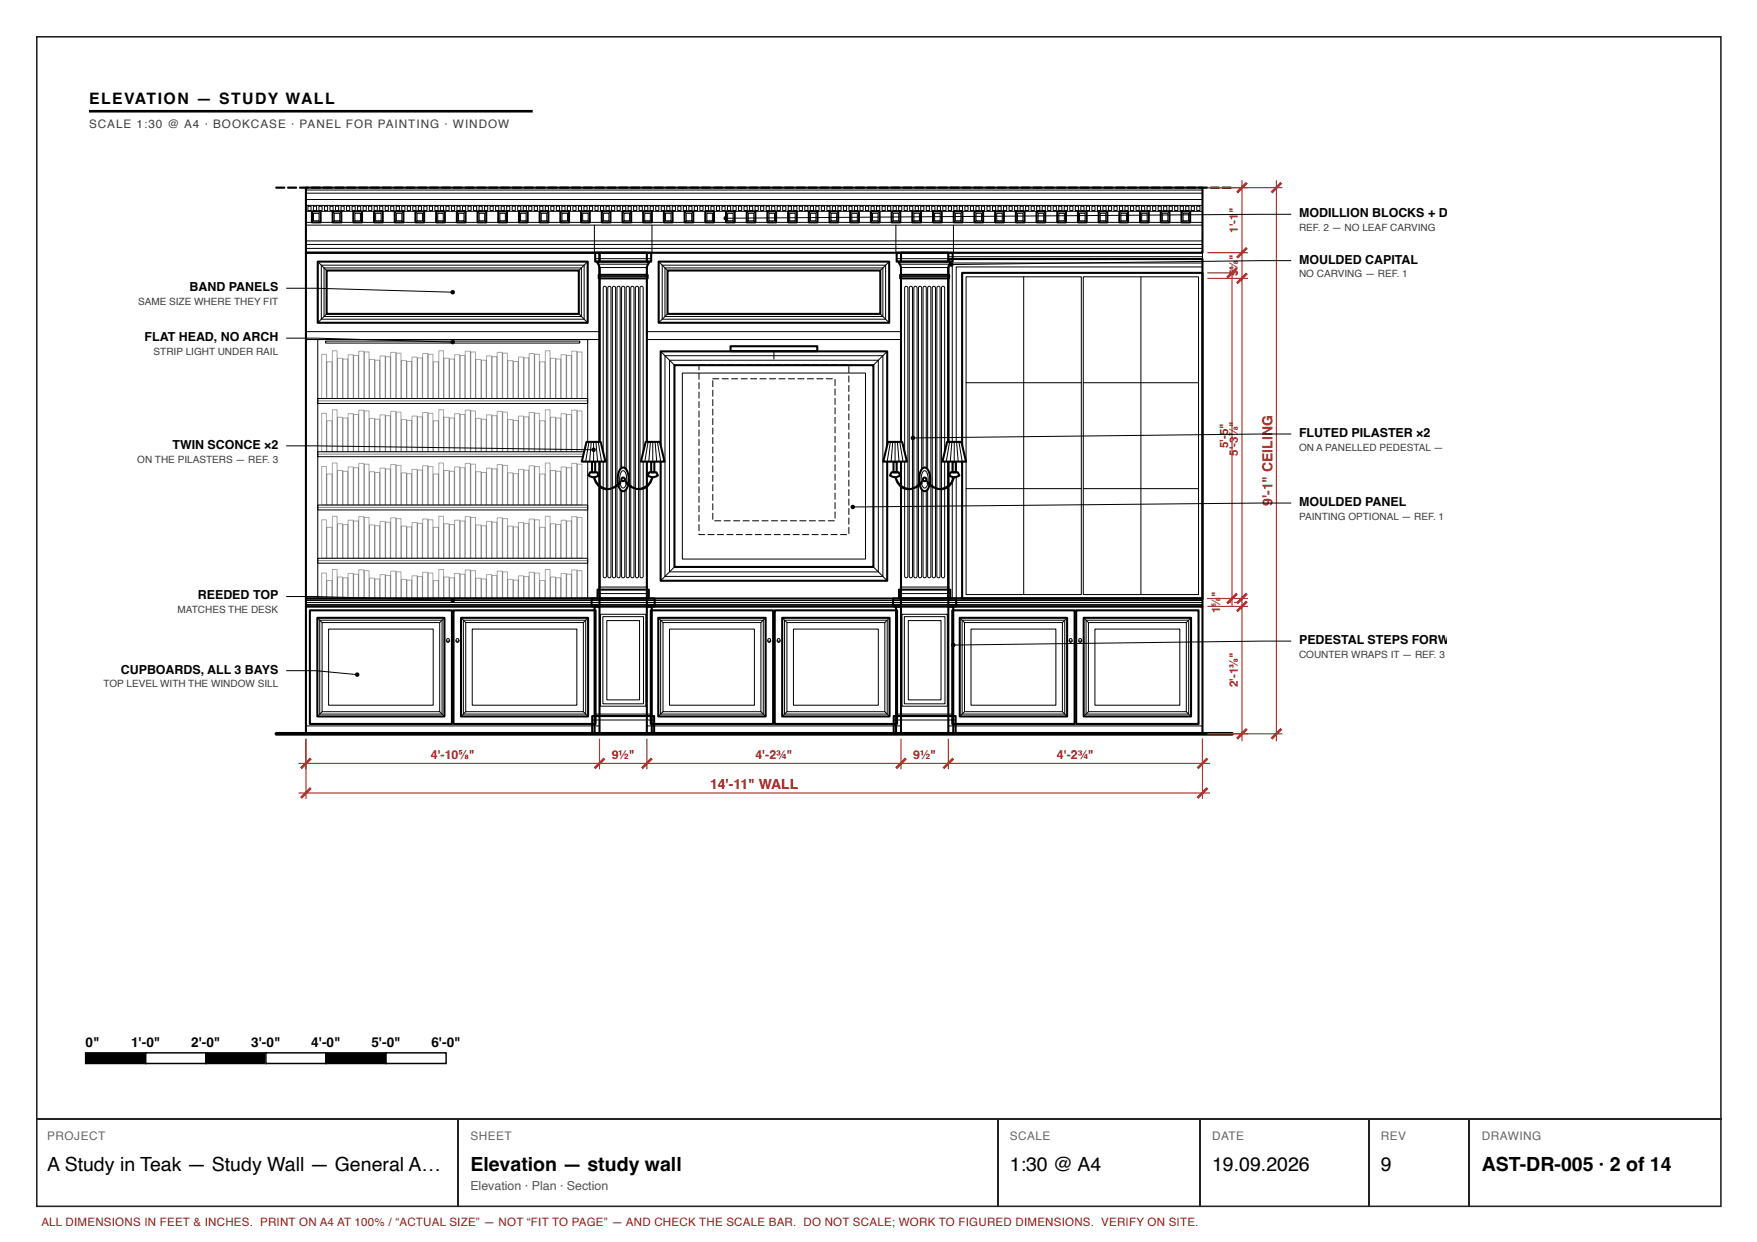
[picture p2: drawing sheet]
<svg xmlns="http://www.w3.org/2000/svg" width="297mm" height="210mm" viewBox="0 0 297 210" stroke-linecap="round" stroke-linejoin="round" font-family="sans-serif">
<path d="M6.2 6.2h284.7v197.7h-284.7z" fill="none" stroke="#222" stroke-width=".26"/>
<path d="M15.1 18.8h74.9" fill="none" stroke="#000" stroke-width=".44"/>
<g fill="none" stroke="#000" stroke-width=".35">
<path d="M51.7 42.7h49.6v58.4h-49.6zM53.7 44.2h45.6v10.3h-45.6zM55.2 45.7h42.6v7.3h-42.6zM101.2 46.4h8.3v.6h-8.3zM101.3 42.7h8v58.4h-8zM111.3 44.2h39v10.3h-39zM111.7 59.4h38.3v38.7h-38.3zM112.8 45.7h36v7.3h-36zM123.5 58.5h14.7v.8h-14.7zM160.3 43.8h43v57.3h-43zM162.6 46.1h40.7v55h-40.7zM114 61.7h33.6v34.1h-33.6z"/>
<path d="M101 99.6h8.7v1.5h-8.7zM51.7 102.5h49.6v21.5h-49.6zM51.7 101.1h49.6v1.4h-49.6zM52.4 103.1h24v19.2h-24zM53.6 104.4h21.5v16.7h-21.5zM76.7 103.1h24v19.2h-24zM77.9 104.4h21.5v16.7h-21.5zM100 101.1h10.7v1.4h-10.7zM100.5 102.5h9.7v21.5h-9.7zM109.3 102.5h43v21.5h-43zM109.3 101.1h43v1.4h-43zM110 103.1h20.7v19.2h-20.7z"/>
<path d="M111.3 104.4h18.1v16.7h-18.1zM131 103.1h20.6v19.2h-20.6zM132.2 104.4h18.2v16.7h-18.2zM160.3 102.5h43v21.5h-43zM160.3 101.1h43v1.4h-43zM161 103.1h20.7v19.2h-20.7zM162.2 104.4h18.2v16.7h-18.2zM181.9 103.1h20.7v19.2h-20.7zM183.2 104.4h18.1v16.7h-18.1zM100.1 121h10.5v3h-10.5z"/>
</g>
<g fill="none" stroke="#000" stroke-width=".17">
<path d="M51.7 56h49.6v1.4h-49.6zM53.2 57.4h46.6M53.7 57.4h45.6v43.7h-45.6zM53.7 44.2l1.5 1.5M54.3 44.8h44.4v9.1h-44.4zM54.4 59.9h.8v7.4h-.8zM54.8 45.3h43.5v8.2h-43.5zM55 57.6h43v.4h-43zM55.2 53l-1.5 1.5M56.2 59.3h.8v8h-.8zM58.8 59.9h.9v7.4h-.9zM60.6 59.3h.9v8h-.9z"/>
<path d="M61.6 59.5h.8v7.8h-.8zM66 59.5h.9v7.8h-.9zM67 59.7h.8v7.6h-.8zM71.4 59.7h.9v7.6h-.9zM72.4 59.9h.8v7.4h-.8zM74.2 59.3h.8v8h-.8zM76.8 59.9h.9v7.4h-.9zM78.6 59.3h.9v8h-.9zM79.6 59.5h.8v7.8h-.8zM84 59.5h.9v7.8h-.9zM85 59.7h.8v7.6h-.8zM89.4 59.7h.9v7.6h-.9z"/>
<path d="M90.4 59.9h.8v7.4h-.8zM92.2 59.3h.8v8h-.8zM94.8 59.9h.9v7.4h-.9zM96.6 59.3h.9v8h-.9zM97.6 59.5h.8v7.8h-.8zM97.8 53l1.5 1.5M99.3 44.2l-1.5 1.5M101.2 46.7h8.3M102 48.5l.3-.1 .2 .3v48.7a.27 .27 0 0 1-.3 .2 .27 .27 0 0 1-.2-.2zM102.8 48.5l.3-.1 .2 .3v48.7a.27 .27 0 0 1-.3 .2 .27 .27 0 0 1-.3-.2zM103.6 48.5l.3-.1 .2 .3v48.7a.27 .27 0 0 1-.3 .2 .27 .27 0 0 1-.3-.2zM104.4 48.5l.3-.1 .1 .3v48.7a.27 .27 0 0 1-.2 .2 .27 .27 0 0 1-.3-.2z"/>
<path d="M105.2 48.5l.2-.1 .2 .3v48.7a.27 .27 0 0 1-.3 .2 .27 .27 0 0 1-.2-.2zM105.9 48.5l.3-.1 .2 .3v48.7a.27 .27 0 0 1-.3 .2 .27 .27 0 0 1-.2-.2zM106.7 48.5l.3-.1 .2 .3v48.7a.27 .27 0 0 1-.3 .2 .27 .27 0 0 1-.3-.2zM107.5 48.5l.3-.1 .2 .3v48.7a.27 .27 0 0 1-.3 .2 .27 .27 0 0 1-.3-.2zM108.3 48.5l.3-.1 .1 .3v48.7a.27 .27 0 0 1-.2 .2 .27 .27 0 0 1-.3-.2zM109.3 42.7h43v58.4h-43zM109.3 56h43v1.4h-43zM111.3 44.2l1.5 1.5M111.7 59.4l2.3 2.3M111.9 44.8h37.8v9.1h-37.8zM112.4 45.3h36.8v8.2h-36.8zM112.8 53l-1.5 1.5"/>
<path d="M130.8 59.3v1.4M148.8 53l1.5 1.5M150 59.4l-2.4 2.3M150.3 44.2l-1.5 1.5M160.3 42.7h43v58.4h-43zM160.3 42.7h43v1.1h-43zM160.3 43.4h43M161 44.4h42.3v56.7h-42.3zM161.6 45.1h41.7v56h-41.7zM163.3 46.8h19.5v53.7h-19.5zM173 46.8v53.7M183.1 46.8h19.5v53.7h-19.5z"/>
<path d="M192.9 46.8v53.7M53.7 76.3h45.6v.9h-45.6zM53.7 67.3h45.6v.9h-45.6zM53.7 76.7h45.6M53.7 67.7h45.6M54.4 78.8h.8v6.5h-.8zM54.4 69.8h.8v6.5h-.8zM55.2 71.1h.9v5.2h-.9zM55.2 61.1h.9v6.2h-.9zM56.2 78.2h.8v7.1h-.8zM56.2 69.2h.8v7.1h-.8zM57 79.5h.9v5.8h-.9z"/>
<path d="M57 70.5h.9v5.8h-.9zM57 60.5h.9v6.8h-.9zM58 79.6h.8v5.7h-.8zM58 70.6h.8v5.7h-.8zM58 60.7h.8v6.6h-.8zM58.8 78.9h.9v6.4h-.9zM58.8 69.9h.9v6.4h-.9zM59.8 79h.8v6.3h-.8zM59.8 70h.8v6.3h-.8zM59.8 60.1h.8v7.2h-.8zM60.6 78.3h.9v7h-.9zM60.6 69.3h.9v7h-.9z"/>
<path d="M61.6 78.4h.8v6.9h-.8zM61.6 69.4h.8v6.9h-.8zM62.4 79.7h.9v5.6h-.9zM62.4 70.7h.9v5.6h-.9zM62.4 60.7h.9v6.6h-.9zM63.4 79.8h.8v5.5h-.8zM63.4 70.8h.8v5.5h-.8zM63.4 60.9h.8v6.4h-.8zM64.2 79.1h.9v6.2h-.9zM64.2 70.1h.9v6.2h-.9zM64.2 60.1h.9v7.2h-.9zM65.2 79.2h.8v6.1h-.8z"/>
<path d="M65.2 70.2h.8v6.1h-.8zM65.2 60.3h.8v7h-.8zM66 78.5h.9v6.8h-.9zM66 69.5h.9v6.8h-.9zM67 78.6h.8v6.7h-.8zM67 69.6h.8v6.7h-.8zM67.8 79.9h.9v5.4h-.9zM67.8 70.9h.9v5.4h-.9zM67.8 60.9h.9v6.4h-.9zM68.8 71h.8v5.3h-.8zM68.8 61.1h.8v6.2h-.8zM69.6 79.3h.9v6h-.9z"/>
<path d="M69.6 70.3h.9v6h-.9zM69.6 60.3h.9v7h-.9zM70.6 79.4h.8v5.9h-.8zM70.6 70.4h.8v5.9h-.8zM70.6 60.5h.8v6.8h-.8zM71.4 78.7h.9v6.6h-.9zM71.4 69.7h.9v6.6h-.9zM72.4 78.8h.8v6.5h-.8zM72.4 69.8h.8v6.5h-.8zM73.2 71.1h.9v5.2h-.9zM73.2 61.1h.9v6.2h-.9zM74.2 78.2h.8v7.1h-.8z"/>
<path d="M74.2 69.2h.8v7.1h-.8zM75 79.5h.9v5.8h-.9zM75 70.5h.9v5.8h-.9zM75 60.5h.9v6.8h-.9zM76 79.6h.8v5.7h-.8zM76 70.6h.8v5.7h-.8zM76 60.7h.8v6.6h-.8zM76.8 78.9h.9v6.4h-.9zM76.8 69.9h.9v6.4h-.9zM77.8 79h.8v6.3h-.8zM77.8 70h.8v6.3h-.8zM77.8 60.1h.8v7.2h-.8z"/>
<path d="M78.6 78.3h.9v7h-.9zM78.6 69.3h.9v7h-.9zM79.6 78.4h.8v6.9h-.8zM79.6 69.4h.8v6.9h-.8zM80.4 79.7h.9v5.6h-.9zM80.4 70.7h.9v5.6h-.9zM80.4 60.7h.9v6.6h-.9zM81.4 79.8h.8v5.5h-.8zM81.4 70.8h.8v5.5h-.8zM81.4 60.9h.8v6.4h-.8zM82.2 79.1h.9v6.2h-.9zM82.2 70.1h.9v6.2h-.9z"/>
<path d="M82.2 60.1h.9v7.2h-.9zM83.2 79.2h.8v6.1h-.8zM83.2 70.2h.8v6.1h-.8zM83.2 60.3h.8v7h-.8zM84 78.5h.9v6.8h-.9zM84 69.5h.9v6.8h-.9zM85 78.6h.8v6.7h-.8zM85 69.6h.8v6.7h-.8zM85.8 79.9h.9v5.4h-.9zM85.8 70.9h.9v5.4h-.9zM85.8 60.9h.9v6.4h-.9zM86.8 71h.8v5.3h-.8z"/>
<path d="M86.8 61.1h.8v6.2h-.8zM87.6 79.3h.9v6h-.9zM87.6 70.3h.9v6h-.9zM87.6 60.3h.9v7h-.9zM88.6 79.4h.8v5.9h-.8zM88.6 70.4h.8v5.9h-.8zM88.6 60.5h.8v6.8h-.8zM89.4 78.7h.9v6.6h-.9zM89.4 69.7h.9v6.6h-.9zM90.4 78.8h.8v6.5h-.8zM90.4 69.8h.8v6.5h-.8zM91.2 71.1h.9v5.2h-.9z"/>
<path d="M91.2 61.1h.9v6.2h-.9zM92.2 78.2h.8v7.1h-.8zM92.2 69.2h.8v7.1h-.8zM93 79.5h.9v5.8h-.9zM93 70.5h.9v5.8h-.9zM93 60.5h.9v6.8h-.9zM94 79.6h.8v5.7h-.8zM94 70.6h.8v5.7h-.8zM94 60.7h.8v6.6h-.8zM94.8 78.9h.9v6.4h-.9zM94.8 69.9h.9v6.4h-.9zM95.8 79h.8v6.3h-.8z"/>
<path d="M95.8 70h.8v6.3h-.8zM95.8 60.1h.8v7.2h-.8zM96.6 78.3h.9v7h-.9zM96.6 69.3h.9v7h-.9zM97.6 78.4h.8v6.9h-.8zM97.6 69.4h.8v6.9h-.8zM112.4 60.1h36.8v37.3h-36.8zM113.2 60.9h35.3v35.7h-35.3zM115.3 63h31v31.5h-31zM163.3 64.7h19.5M183.1 64.7h19.5M53.7 94.3h45.6v.9h-45.6z"/>
<path d="M53.7 85.3h45.6v.9h-45.6zM53.7 94.7h45.6M53.7 85.7h45.6M54.4 96.8h.8v4.3h-.8zM54.4 87.8h.8v6.5h-.8zM55.2 98.1h.9v3h-.9zM55.2 89.1h.9v5.2h-.9zM55.2 80.1h.9v5.2h-.9zM56.2 96.2h.8v4.9h-.8zM56.2 87.2h.8v7.1h-.8zM57 97.5h.9v3.6h-.9zM57 88.5h.9v5.8h-.9z"/>
<path d="M58 97.6h.8v3.5h-.8zM58 88.6h.8v5.7h-.8zM58.8 96.9h.9v4.2h-.9zM58.8 87.9h.9v6.4h-.9zM59.8 97h.8v4.1h-.8zM59.8 88h.8v6.3h-.8zM60.6 96.3h.9v4.8h-.9zM60.6 87.3h.9v7h-.9zM61.6 96.4h.8v4.7h-.8zM61.6 87.4h.8v6.9h-.8zM62.4 97.7h.9v3.4h-.9zM62.4 88.7h.9v5.6h-.9z"/>
<path d="M63.4 97.8h.8v3.3h-.8zM63.4 88.8h.8v5.5h-.8zM64.2 97.1h.9v4h-.9zM64.2 88.1h.9v6.2h-.9zM65.2 97.2h.8v3.9h-.8zM65.2 88.2h.8v6.1h-.8zM66 96.5h.9v4.6h-.9zM66 87.5h.9v6.8h-.9zM67 96.6h.8v4.5h-.8zM67 87.6h.8v6.7h-.8zM67.8 97.9h.9v3.2h-.9zM67.8 88.9h.9v5.4h-.9z"/>
<path d="M68.8 98h.8v3.1h-.8zM68.8 89h.8v5.3h-.8zM68.8 80h.8v5.3h-.8zM69.6 97.3h.9v3.8h-.9zM69.6 88.3h.9v6h-.9zM70.6 97.4h.8v3.7h-.8zM70.6 88.4h.8v5.9h-.8zM71.4 96.7h.9v4.4h-.9zM71.4 87.7h.9v6.6h-.9zM72.4 96.8h.8v4.3h-.8zM72.4 87.8h.8v6.5h-.8zM73.2 98.1h.9v3h-.9z"/>
<path d="M73.2 89.1h.9v5.2h-.9zM73.2 80.1h.9v5.2h-.9zM74.2 96.2h.8v4.9h-.8zM74.2 87.2h.8v7.1h-.8zM75 97.5h.9v3.6h-.9zM75 88.5h.9v5.8h-.9zM76 97.6h.8v3.5h-.8zM76 88.6h.8v5.7h-.8zM76.8 96.9h.9v4.2h-.9zM76.8 87.9h.9v6.4h-.9zM77.8 97h.8v4.1h-.8zM77.8 88h.8v6.3h-.8z"/>
<path d="M78.6 96.3h.9v4.8h-.9zM78.6 87.3h.9v7h-.9zM79.6 96.4h.8v4.7h-.8zM79.6 87.4h.8v6.9h-.8zM80.4 97.7h.9v3.4h-.9zM80.4 88.7h.9v5.6h-.9zM81.4 97.8h.8v3.3h-.8zM81.4 88.8h.8v5.5h-.8zM82.2 97.1h.9v4h-.9zM82.2 88.1h.9v6.2h-.9zM83.2 97.2h.8v3.9h-.8zM83.2 88.2h.8v6.1h-.8z"/>
<path d="M84 96.5h.9v4.6h-.9zM84 87.5h.9v6.8h-.9zM85 96.6h.8v4.5h-.8zM85 87.6h.8v6.7h-.8zM85.8 97.9h.9v3.2h-.9zM85.8 88.9h.9v5.4h-.9zM86.8 98h.8v3.1h-.8zM86.8 89h.8v5.3h-.8zM86.8 80h.8v5.3h-.8zM87.6 97.3h.9v3.8h-.9zM87.6 88.3h.9v6h-.9zM88.6 97.4h.8v3.7h-.8z"/>
<path d="M88.6 88.4h.8v5.9h-.8zM89.4 96.7h.9v4.4h-.9zM89.4 87.7h.9v6.6h-.9zM90.4 96.8h.8v4.3h-.8zM90.4 87.8h.8v6.5h-.8zM91.2 98.1h.9v3h-.9zM91.2 89.1h.9v5.2h-.9zM91.2 80.1h.9v5.2h-.9zM92.2 96.2h.8v4.9h-.8zM92.2 87.2h.8v7.1h-.8zM93 97.5h.9v3.6h-.9zM93 88.5h.9v5.8h-.9z"/>
<path d="M94 97.6h.8v3.5h-.8zM94 88.6h.8v5.7h-.8zM94.8 96.9h.9v4.2h-.9zM94.8 87.9h.9v6.4h-.9zM95.8 97h.8v4.1h-.8zM95.8 88h.8v6.3h-.8zM96.6 96.3h.9v4.8h-.9zM96.6 87.3h.9v7h-.9zM97.6 96.4h.8v4.7h-.8zM97.6 87.4h.8v6.9h-.8zM101.2 99.2h8.3M114 95.8l-2.3 2.3"/>
<path d="M147.6 95.8l2.4 2.3M163.3 82.6h19.5M183.1 82.6h19.5M51.7 102.1h100.6M51.7 101.8h100.6M51.7 101.5h100.6M53.6 104.4l.8 .8M54 104.8h20.7v15.9h-20.7zM54.4 105.2h19.9v15.1h-19.9zM55.5 106.3h17.7v12.9h-17.7zM75.1 104.4l-.8 .8M75.4 108.3l.3 .3 .3-.3"/>
<path d="M77 108.3l.3 .3 .3-.3M77.9 104.4l.8 .8M78.3 104.8h20.7v15.9h-20.7zM78.7 105.2h19.9v15.1h-19.9zM79.8 106.3h17.7v12.9h-17.7zM99.4 104.4l-.8 .8M101 100.3h8.7M101.5 103.8h7.7v15.5h-7.7zM101.9 104.2h6.9v14.7h-6.9zM102.6 104.9h5.5v13.4h-5.5zM111.3 104.4l.8 .8M111.7 104.8h17.3v15.9h-17.3z"/>
<path d="M112.1 105.2h16.5v15.1h-16.5zM113.2 106.3h14.3v12.9h-14.3zM129.4 104.4l-.8 .8M129.7 108.3l.3 .3 .3-.3M131.3 108.3l.3 .3 .3-.3M132.2 104.4l.8 .8M132.6 104.8h17.4v15.9h-17.4zM133 105.2h16.6v15.1h-16.6zM134.1 106.3h14.4v12.9h-14.4zM150.4 104.4l-.8 .8M160.3 102.1h43M160.3 101.8h43"/>
<path d="M160.3 101.5h43M162.2 104.4l.8 .8M162.6 104.8h17.4v15.9h-17.4zM163 105.2h16.6v15.1h-16.6zM164.1 106.3h14.4v12.9h-14.4zM180.4 104.4l-.8 .8M180.7 108.3l.3 .3 .3-.3M182.3 108.3l.3 .3 .3-.3M183.2 104.4l.8 .8M183.6 104.8h17.3v15.9h-17.3zM184 105.2h16.5v15.1h-16.5zM185.1 106.3h14.3v12.9h-14.3z"/>
<path d="M201.3 104.4l-.8 .8M51.7 122.7h49.6M54.4 120.3l-.8 .8M74.3 120.3l.8 .8M78.7 120.3l-.8 .8M98.6 120.3l.8 .8M100.1 121.7h10.5M100.5 120.7h9.7M109.3 122.7h43M112.1 120.3l-.8 .8M128.6 120.3l.8 .8M133 120.3l-.8 .8"/>
<path d="M149.6 120.3l.8 .8M160.3 122.7h43M163 120.3l-.8 .8M179.6 120.3l.8 .8M184 120.3l-.8 .8M200.5 120.3l.8 .8"/>
<circle cx="75.7" cy="108.1" r=".23"/>
<circle cx="77.3" cy="108.1" r=".23"/>
<circle cx="130" cy="108.1" r=".23"/>
<circle cx="131.6" cy="108.1" r=".23"/>
<circle cx="181" cy="108.1" r=".23"/>
<circle cx="182.6" cy="108.1" r=".23"/>
</g>
<g fill="#000">
<path d="M119.7 61.6l1.1 .1-1 .1zM121.3 61.6l1.1 .1-1 .1zM122.9 61.6l1.1 .1-1 .1zM124.5 61.6l1.1 .1-1 .1zM126.1 61.6l1.1 .1-1 .1zM127.7 61.6l1.1 .1-1 .1zM129.3 61.6l1.1 .1-1 .1zM130.9 61.6l1.1 .1-1 .1zM132.5 61.6l1.1 .1-1 .1zM134.1 61.6l1.1 .1-1 .1zM135.7 61.6l1.1 .1-1 .1zM137.3 61.6l1.1 .1-1 .1zM138.9 61.6l1.1 .1-1 .1zM140.5 61.6l1.1 .1-1 .1zM142.1 61.6l1.1 .1-1 .1zM143.4 61.9h.2l-.1 1.1zM143.4 63.5h.2l-.1 1.1zM143.4 65.1h.2l-.1 1.1zM143.4 66.7h.2l-.1 1.1zM143.4 68.3h.2l-.1 1.1zM143.4 69.9h.2l-.1 1.1zM143.4 71.5h.2l-.1 1.1zM143.4 73.1h.2l-.1 1.1zM143.4 74.7h.2l-.1 1.1zM143.4 76.3h.2l-.1 1.1zM143.4 77.9h.2l-.1 1.1zM143.4 79.5h.2l-.1 1.1zM143.4 81.1h.2l-.1 1.1zM143.4 82.7h.2l-.1 1.1zM143.4 84.3h.2l-.1 1.1zM143.4 85.9h.2l-.1 1.1zM143.4 87.5h.2l-.1 1.1zM143.4 89.1h.2l-.1 1.1zM142 90.3h1.2l-1.1 .1zM140.4 90.3h1.2l-1.1 .1zM138.8 90.3h1.2l-1.1 .1zM137.2 90.3h1.2l-1.1 .1zM135.6 90.3h1.2l-1.1 .1zM134 90.3h1.2l-1.1 .1zM132.4 90.3h1.2l-1.1 .1zM130.8 90.3h1.2l-1.1 .1zM129.2 90.3h1.2l-1.1 .1zM127.6 90.3h1.2l-1.1 .1zM126 90.3h1.2l-1.1 .1zM124.4 90.3h1.2l-1.1 .1zM122.8 90.3h1.2l-1.1 .1zM121.2 90.3h1.2l-1.1 .1zM119.6 90.3h1.2l-1.1 .1zM118.1 90.2h.1v.1h1l-1 .1zM118.1 88.6l.1 .1v1.1zM118.1 87l.1 .1v1.1zM118.1 85.4l.1 .1v1.1zM118.1 83.8l.1 .1v1.1zM118.1 82.2l.1 .1v1.1zM118.1 80.6l.1 .1v1.1zM118.1 79l.1 .1v1.1zM118.1 77.4l.1 .1v1.1zM118.1 75.8l.1 .1v1.1zM118.1 74.2l.1 .1v1.1zM118.1 72.6l.1 .1v1.1zM118.1 71l.1 .1v1.1zM118.1 69.4l.1 .1v1.1zM118.1 67.8l.1 .1v1.1zM118.1 66.2l.1 .1v1.1zM118.1 64.6l.1 .1v1.1zM118.1 63l.1 .1v1.1zM118.1 61.6l1.1 .1h-1v.9z"/>
<path d="M122 63.9l1.2 .1-1.1 .1zM123.6 63.9l1.2 .1-1.1 .1zM125.2 63.9l1.2 .1-1.1 .1zM126.8 63.9l1.2 .1-1.1 .1zM128.4 63.9l1.2 .1-1.1 .1zM130 63.9l1.2 .1-1.1 .1zM131.6 63.9l1.2 .1-1.1 .1zM133.2 63.9l1.2 .1-1.1 .1zM134.8 63.9l1.2 .1-1.1 .1zM136.4 63.9l1.2 .1-1.1 .1zM138 63.9l1.2 .1-1.1 .1zM139.6 63.9l1.2 .1-1.1 .1zM141.1 64.1h.1v1.1zM141.1 65.7h.1v1.1zM141.1 67.3h.1v1.1zM141.1 68.9h.1v1.1zM141.1 70.5h.1v1.1zM141.1 72.1h.1v1.1zM141.1 73.7h.1v1.1zM141.1 75.3h.1v1.1zM141.1 76.9h.1v1.1zM141.1 78.5h.1v1.1zM141.1 80.1h.1v1.1zM141.1 81.7h.1v1.1zM141.1 83.3h.1v1.1zM141.1 84.9h.1v1.1zM141.1 86.5h.1v1.1zM140 87.9l1.1 .1-1.1 .1zM138.4 87.9l1.1 .1-1.1 .1zM136.8 87.9l1.1 .1-1.1 .1zM135.2 87.9l1.1 .1-1.1 .1zM133.6 87.9l1.1 .1-1.1 .1zM132 87.9l1.1 .1-1.1 .1zM130.4 87.9l1.1 .1-1.1 .1zM128.8 87.9l1.1 .1-1.1 .1zM127.2 87.9l1.1 .1-1.1 .1zM125.6 87.9l1.1 .1-1.1 .1zM124 87.9l1.1 .1-1.1 .1zM122.4 87.9l1.1 .1-1.1 .1zM120.8 87.9l1.1 .1-1.1 .1zM120.4 86.7h.2l-.1 1.1zM120.4 85.1h.2l-.1 1.1zM120.4 83.5h.2l-.1 1.1zM120.4 81.9h.2l-.1 1.1zM120.4 80.3h.2l-.1 1.1zM120.4 78.7h.2l-.1 1.1zM120.4 77.1h.2l-.1 1.1zM120.4 75.5h.2l-.1 1.1zM120.4 73.9h.2l-.1 1.1zM120.4 72.3h.2l-.1 1.1zM120.4 70.7h.2l-.1 1.1zM120.4 69.1h.2l-.1 1.1zM120.4 67.5h.2l-.1 1.1zM120.4 65.9h.2l-.1 1.1zM120.4 64.3h.2l-.1 1.1zM120.4 63.9l1.2 .1-1.1 .1z"/>
</g>
<path d="M100.9 44.2h8.8l-.4 1h-8z" fill="#fff"/>
<path d="M100.6 42.7h9.5v1.5h-9.5zM101.3 45.2l-.4-1h8.8l-.4 1M152.2 46.4h8.2v.6h-8.2zM152.3 42.7h8v58.4h-8zM152 99.6h8.6v1.5h-8.6zM151 101.1h10.6v1.4h-10.6zM151.5 102.5h9.6v21.5h-9.6zM151.1 121h10.4v3h-10.4z" fill="none" stroke="#000" stroke-width=".35"/>
<g fill="none" stroke="#000" stroke-width=".17">
<path d="M100.6 43.7h9.5M101.1 44.6h8.4M101.3 45.2h8M152.2 46.7h8.2M153 48.5l.3-.1 .2 .3v48.7a.27 .27 0 0 1-.3 .2 .27 .27 0 0 1-.3-.2zM153.8 48.5l.3-.1 .1 .3v48.7a.27 .27 0 0 1-.2 .2 .27 .27 0 0 1-.3-.2zM154.6 48.5l.3-.1 .1 .3v48.7a.27 .27 0 0 1-.2 .2 .27 .27 0 0 1-.3-.2zM155.3 48.5l.3-.1 .2 .3v48.7a.27 .27 0 0 1-.3 .2 .27 .27 0 0 1-.2-.2zM156.1 48.5l.3-.1 .2 .3v48.7a.27 .27 0 0 1-.3 .2 .27 .27 0 0 1-.3-.2zM156.9 48.5l.3-.1 .2 .3v48.7a.27 .27 0 0 1-.3 .2 .27 .27 0 0 1-.3-.2zM157.7 48.5l.3-.1 .1 .3v48.7a.27 .27 0 0 1-.2 .2 .27 .27 0 0 1-.3-.2zM158.4 48.5l.3-.1 .2 .3v48.7a.27 .27 0 0 1-.3 .2 .27 .27 0 0 1-.2-.2z"/>
<path d="M159.2 48.5l.3-.1 .2 .3v48.7a.27 .27 0 0 1-.3 .2 .27 .27 0 0 1-.3-.2zM152.2 99.2h8.2M151 102.1h10.6M151 101.8h10.6M151 101.5h10.6M152 100.3h8.6M152.5 103.8h7.6v15.5h-7.6zM152.9 104.2h6.8v14.7h-6.8zM153.5 104.9h5.6v13.4h-5.6zM151.1 121.7h10.4M151.5 120.7h9.6"/>
</g>
<path d="M151.9 44.2h8.8l-.4 1h-8z" fill="#fff"/>
<g fill="none" stroke="#000" stroke-width=".35">
<path d="M51.7 31.7h151.6v11h-151.6zM52.7 35.7h1.5v1.9h-1.5zM56.2 35.7h1.5v1.9h-1.5zM59.7 35.7h1.5v1.9h-1.5zM63.2 35.7h1.5v1.9h-1.5zM66.7 35.7h1.5v1.9h-1.5zM70.2 35.7h1.5v1.9h-1.5zM73.7 35.7h1.5v1.9h-1.5zM77.2 35.7h1.5v1.9h-1.5zM80.7 35.7h1.5v1.9h-1.5zM84.2 35.7h1.5v1.9h-1.5zM87.7 35.7h1.5v1.9h-1.5z"/>
<path d="M91.2 35.7h1.5v1.9h-1.5zM94.7 35.7h1.5v1.9h-1.5zM98.2 35.7h1.5v1.9h-1.5zM101.7 35.7h1.5v1.9h-1.5zM105.2 35.7h1.5v1.9h-1.5zM108.7 35.7h1.5v1.9h-1.5zM112.2 35.7h1.5v1.9h-1.5zM115.7 35.7h1.5v1.9h-1.5zM119.2 35.7h1.5v1.9h-1.5zM122.7 35.7h1.5v1.9h-1.5zM126.2 35.7h1.5v1.9h-1.5zM129.7 35.7h1.5v1.9h-1.5z"/>
<path d="M133.2 35.7h1.5v1.9h-1.5zM136.7 35.7h1.5v1.9h-1.5zM140.2 35.7h1.5v1.9h-1.5zM143.7 35.7h1.5v1.9h-1.5zM147.2 35.7h1.5v1.9h-1.5zM150.7 35.7h1.5v1.9h-1.5zM154.2 35.7h1.5v1.9h-1.5zM157.7 35.7h1.5v1.9h-1.5zM161.2 35.7h1.5v1.9h-1.5zM164.7 35.7h1.5v1.9h-1.5zM168.2 35.7h1.5v1.9h-1.5zM171.7 35.7h1.5v1.9h-1.5z"/>
<path d="M175.2 35.7h1.5v1.9h-1.5zM178.7 35.7h1.5v1.9h-1.5zM182.2 35.7h1.5v1.9h-1.5zM185.7 35.7h1.5v1.9h-1.5zM189.2 35.7h1.5v1.9h-1.5zM192.7 35.7h1.5v1.9h-1.5zM196.2 35.7h1.5v1.9h-1.5zM199.7 35.7h1.5v1.9h-1.5zM151.6 42.7h9.4v1.5h-9.4zM152.3 45.2l-.4-1h8.8l-.4 1"/>
</g>
<g fill="none" stroke="#000" stroke-width=".17">
<path d="M51.7 38h151.6M51.7 37.6h151.6M51.7 35.7h151.6M51.7 34.7h151.6M51.7 33.7h151.6M51.7 32.6h151.6M51.7 32.1h151.6M52 34.8h.6v.8h-.6zM53 34.8h.5v.8h-.5zM53 36h.9v1.3h-.9zM53.9 34.8h.5v.8h-.5zM54.8 34.8h.6v.8h-.6z"/>
<path d="M55.8 34.8h.5v.8h-.5zM56.5 36h.9v1.3h-.9zM56.7 34.8h.5v.8h-.5zM57.6 34.8h.6v.8h-.6zM58.6 34.8h.5v.8h-.5zM59.5 34.8h.5v.8h-.5zM60 36h.9v1.3h-.9zM60.4 34.8h.6v.8h-.6zM61.4 34.8h.5v.8h-.5zM62.3 34.8h.5v.8h-.5zM63.2 34.8h.6v.8h-.6zM63.5 36h.9v1.3h-.9z"/>
<path d="M64.2 34.8h.5v.8h-.5zM65.1 34.8h.5v.8h-.5zM66 34.8h.6v.8h-.6zM67 34.8h.5v.8h-.5zM67 36h.9v1.3h-.9zM67.9 34.8h.5v.8h-.5zM68.8 34.8h.6v.8h-.6zM69.8 34.8h.5v.8h-.5zM70.5 36h.9v1.3h-.9zM70.7 34.8h.5v.8h-.5zM71.6 34.8h.6v.8h-.6zM72.6 34.8h.5v.8h-.5z"/>
<path d="M73.5 34.8h.5v.8h-.5zM74 36h.9v1.3h-.9zM74.4 34.8h.6v.8h-.6zM75.4 34.8h.5v.8h-.5zM76.3 34.8h.5v.8h-.5zM77.2 34.8h.6v.8h-.6zM77.5 36h.9v1.3h-.9zM78.2 34.8h.5v.8h-.5zM79.1 34.8h.5v.8h-.5zM80 34.8h.6v.8h-.6zM81 34.8h.5v.8h-.5zM81 36h.9v1.3h-.9z"/>
<path d="M81.9 34.8h.5v.8h-.5zM82.8 34.8h.6v.8h-.6zM83.8 34.8h.5v.8h-.5zM84.5 36h.9v1.3h-.9zM84.7 34.8h.5v.8h-.5zM85.6 34.8h.6v.8h-.6zM86.6 34.8h.5v.8h-.5zM87.5 34.8h.5v.8h-.5zM88 36h.9v1.3h-.9zM88.4 34.8h.6v.8h-.6zM89.4 34.8h.5v.8h-.5zM90.3 34.8h.5v.8h-.5z"/>
<path d="M91.2 34.8h.6v.8h-.6zM91.5 36h.9v1.3h-.9zM92.2 34.8h.5v.8h-.5zM93.1 34.8h.5v.8h-.5zM94 34.8h.6v.8h-.6zM95 34.8h.5v.8h-.5zM95 36h.9v1.3h-.9zM95.9 34.8h.5v.8h-.5zM96.8 34.8h.6v.8h-.6zM97.8 34.8h.5v.8h-.5zM98.5 36h.9v1.3h-.9zM98.7 34.8h.5v.8h-.5z"/>
<path d="M99.6 34.8h.6v.8h-.6zM100.5 38v4.7M100.6 34.8h.5v.8h-.5zM101.5 34.8h.5v.8h-.5zM102 36h.9v1.3h-.9zM102.4 34.8h.6v.8h-.6zM103.4 34.8h.5v.8h-.5zM104.3 34.8h.5v.8h-.5zM105.2 34.8h.6v.8h-.6zM105.5 36h.9v1.3h-.9zM106.2 34.8h.5v.8h-.5zM107.1 34.8h.5v.8h-.5z"/>
<path d="M108 34.8h.6v.8h-.6zM109 34.8h.5v.8h-.5zM109 36h.9v1.3h-.9zM109.9 34.8h.5v.8h-.5zM110.2 38v4.7M110.8 34.8h.6v.8h-.6zM111.8 34.8h.5v.8h-.5zM112.5 36h.9v1.3h-.9zM112.7 34.8h.5v.8h-.5zM113.6 34.8h.6v.8h-.6zM114.6 34.8h.5v.8h-.5zM115.5 34.8h.5v.8h-.5z"/>
<path d="M116 36h.9v1.3h-.9zM116.4 34.8h.6v.8h-.6zM117.4 34.8h.5v.8h-.5zM118.3 34.8h.5v.8h-.5zM119.2 34.8h.6v.8h-.6zM119.5 36h.9v1.3h-.9zM120.2 34.8h.5v.8h-.5zM121.1 34.8h.5v.8h-.5zM122 34.8h.6v.8h-.6zM123 34.8h.5v.8h-.5zM123 36h.9v1.3h-.9zM123.9 34.8h.5v.8h-.5z"/>
<path d="M124.8 34.8h.6v.8h-.6zM125.8 34.8h.5v.8h-.5zM126.5 36h.9v1.3h-.9zM126.7 34.8h.5v.8h-.5zM127.6 34.8h.6v.8h-.6zM128.6 34.8h.5v.8h-.5zM129.5 34.8h.5v.8h-.5zM130 36h.9v1.3h-.9zM130.4 34.8h.6v.8h-.6zM131.4 34.8h.5v.8h-.5zM132.3 34.8h.5v.8h-.5zM133.2 34.8h.6v.8h-.6z"/>
<path d="M133.5 36h.9v1.3h-.9zM134.2 34.8h.5v.8h-.5zM135.1 34.8h.5v.8h-.5zM136 34.8h.6v.8h-.6zM137 34.8h.5v.8h-.5zM137 36h.9v1.3h-.9zM137.9 34.8h.5v.8h-.5zM138.8 34.8h.6v.8h-.6zM139.8 34.8h.5v.8h-.5zM140.5 36h.9v1.3h-.9zM140.7 34.8h.5v.8h-.5zM141.6 34.8h.6v.8h-.6z"/>
<path d="M142.6 34.8h.5v.8h-.5zM143.5 34.8h.5v.8h-.5zM144 36h.9v1.3h-.9zM144.4 34.8h.6v.8h-.6zM145.4 34.8h.5v.8h-.5zM146.3 34.8h.5v.8h-.5zM147.2 34.8h.6v.8h-.6zM147.5 36h.9v1.3h-.9zM148.2 34.8h.5v.8h-.5zM149.1 34.8h.5v.8h-.5zM150 34.8h.6v.8h-.6zM151 34.8h.5v.8h-.5z"/>
<path d="M151 36h.9v1.3h-.9zM151.4 38v4.7M151.9 34.8h.5v.8h-.5zM152.8 34.8h.6v.8h-.6zM153.8 34.8h.5v.8h-.5zM154.5 36h.9v1.3h-.9zM154.7 34.8h.5v.8h-.5zM155.6 34.8h.6v.8h-.6zM156.6 34.8h.5v.8h-.5zM157.5 34.8h.5v.8h-.5zM158 36h.9v1.3h-.9zM158.4 34.8h.6v.8h-.6z"/>
<path d="M159.4 34.8h.5v.8h-.5zM160.3 34.8h.5v.8h-.5zM161.2 38v4.7M161.2 34.8h.6v.8h-.6zM161.5 36h.9v1.3h-.9zM162.2 34.8h.5v.8h-.5zM163.1 34.8h.5v.8h-.5zM164 34.8h.6v.8h-.6zM165 34.8h.5v.8h-.5zM165 36h.9v1.3h-.9zM165.9 34.8h.5v.8h-.5zM166.8 34.8h.6v.8h-.6z"/>
<path d="M167.8 34.8h.5v.8h-.5zM168.5 36h.9v1.3h-.9zM168.7 34.8h.5v.8h-.5zM169.6 34.8h.6v.8h-.6zM170.6 34.8h.5v.8h-.5zM171.5 34.8h.5v.8h-.5zM172 36h.9v1.3h-.9zM172.4 34.8h.6v.8h-.6zM173.4 34.8h.5v.8h-.5zM174.3 34.8h.5v.8h-.5zM175.2 34.8h.6v.8h-.6zM175.5 36h.9v1.3h-.9z"/>
<path d="M176.2 34.8h.5v.8h-.5zM177.1 34.8h.5v.8h-.5zM178 34.8h.6v.8h-.6zM179 34.8h.5v.8h-.5zM179 36h.9v1.3h-.9zM179.9 34.8h.5v.8h-.5zM180.8 34.8h.6v.8h-.6zM181.8 34.8h.5v.8h-.5zM182.5 36h.9v1.3h-.9zM182.7 34.8h.5v.8h-.5zM183.6 34.8h.6v.8h-.6zM184.6 34.8h.5v.8h-.5z"/>
<path d="M185.5 34.8h.5v.8h-.5zM186 36h.9v1.3h-.9zM186.4 34.8h.6v.8h-.6zM187.4 34.8h.5v.8h-.5zM188.3 34.8h.5v.8h-.5zM189.2 34.8h.6v.8h-.6zM189.5 36h.9v1.3h-.9zM190.2 34.8h.5v.8h-.5zM191.1 34.8h.5v.8h-.5zM192 34.8h.6v.8h-.6zM193 34.8h.5v.8h-.5zM193 36h.9v1.3h-.9z"/>
<path d="M193.9 34.8h.5v.8h-.5zM194.8 34.8h.6v.8h-.6zM195.8 34.8h.5v.8h-.5zM196.5 36h.9v1.3h-.9zM196.7 34.8h.5v.8h-.5zM197.6 34.8h.6v.8h-.6zM198.6 34.8h.5v.8h-.5zM199.5 34.8h.5v.8h-.5zM200 36h.9v1.3h-.9zM200.4 34.8h.6v.8h-.6zM201.4 34.8h.5v.8h-.5zM202.3 34.8h.5v.8h-.5z"/>
<path d="M51.7 42h151.6M51.7 41.3h151.6M51.7 40.7h151.6M151.6 43.7h9.4M152.1 44.6h8.4M152.3 45.2h8"/>
</g>
<path d="M105 79.2a.68 .68 0 0 1 .7-.1 .68 .68 0 0 1 .4 .6 3 3 0 0 1-.6 3.3 .92 .92 0 0 1-1-1 3.3 3.3 0 0 1 .5-2.8z" fill="#fff"/>
<path d="M105 79.2a.68 .68 0 0 1 .7-.1 .68 .68 0 0 1 .4 .6 3 3 0 0 1-.6 3.3 .92 .92 0 0 1-1-1 3.3 3.3 0 0 1 .5-2.8z" fill="none" stroke="#000" stroke-width=".35"/>
<path d="M105.1 79.7a.54 .54 0 0 1 .6 0 .54 .54 0 0 1 .2 .6v.9a1.4 1.4 0 0 1-.6 1.3 1.89 1.89 0 0 1-.5-2.1z" fill="none" stroke="#000" stroke-width=".17"/>
<circle cx="105.3" cy="81" r=".3" fill="#fff"/>
<g fill="none" stroke="#000" stroke-width=".35">
<path d="M100.3 80.3a2.32 2.32 0 0 0 1.5 2.2 2.32 2.32 0 0 0 2.5-.5l.6-.7"/>
<circle cx="105.3" cy="81" r=".3"/>
</g>
<path d="M100.5 80.5a2.56 2.56 0 0 0 1.9 2 2.56 2.56 0 0 0 2.5-.8" fill="none" stroke="#000" stroke-width=".17"/>
<path d="M99.7 79.8h1.2l.3 .5a1.41 1.41 0 0 1-1.7 0z" fill="#fff"/>
<path d="M99.7 79.8h1.2l.3 .5a1.41 1.41 0 0 1-1.7 0z" fill="none" stroke="#000" stroke-width=".35"/>
<path d="M100.1 78h.5v1.8h-.5z" fill="#fff"/>
<path d="M100.1 78h.5v1.8h-.5z" fill="none" stroke="#000" stroke-width=".35"/>
<path d="M99.1 74.7h2.4l.8 3.3h-4z" fill="#fff"/>
<path d="M99.1 74.7h2.4l.8 3.3h-4zM110.3 80.3a2.32 2.32 0 0 1-1.4 2.2 2.32 2.32 0 0 1-2.5-.5l-.7-.7" fill="none" stroke="#000" stroke-width=".35"/>
<path d="M99.5 74.7l-.5 3.2M99.9 74.7l-.2 3.2M100.3 74.7v3.2M100.7 74.7l.3 3.2M101.1 74.7l.6 3.2M110.2 80.5a2.56 2.56 0 0 1-1.9 2 2.56 2.56 0 0 1-2.6-.8" fill="none" stroke="#000" stroke-width=".17"/>
<path d="M109.7 79.8h1.2l.3 .5a1.41 1.41 0 0 1-1.7 0z" fill="#fff"/>
<path d="M109.7 79.8h1.2l.3 .5a1.41 1.41 0 0 1-1.7 0z" fill="none" stroke="#000" stroke-width=".35"/>
<path d="M110.1 78h.5v1.8h-.5z" fill="#fff"/>
<path d="M110.1 78h.5v1.8h-.5z" fill="none" stroke="#000" stroke-width=".35"/>
<path d="M109.1 74.7h2.4l.8 3.3h-4z" fill="#fff"/>
<path d="M109.1 74.7h2.4l.8 3.3h-4z" fill="none" stroke="#000" stroke-width=".35"/>
<path d="M109.5 74.7l-.5 3.2M109.9 74.7l-.2 3.2M110.3 74.7v3.2M110.7 74.7l.3 3.2M111.1 74.7l.6 3.2" fill="none" stroke="#000" stroke-width=".17"/>
<path d="M156 79.2a.68 .68 0 0 1 .7-.1 .68 .68 0 0 1 .3 .6 3 3 0 0 1-.5 3.3 .92 .92 0 0 1-1-1 3.3 3.3 0 0 1 .5-2.8z" fill="#fff"/>
<path d="M156 79.2a.68 .68 0 0 1 .7-.1 .68 .68 0 0 1 .3 .6 3 3 0 0 1-.5 3.3 .92 .92 0 0 1-1-1 3.3 3.3 0 0 1 .5-2.8z" fill="none" stroke="#000" stroke-width=".35"/>
<path d="M156.1 79.7a.54 .54 0 0 1 .6 0 .54 .54 0 0 1 .1 .6l.1 .9a1.4 1.4 0 0 1-.6 1.3 1.89 1.89 0 0 1-.5-2.1z" fill="none" stroke="#000" stroke-width=".17"/>
<circle cx="156.3" cy="81" r=".3" fill="#fff"/>
<g fill="none" stroke="#000" stroke-width=".35">
<path d="M151.3 80.3a2.32 2.32 0 0 0 1.4 2.2 2.32 2.32 0 0 0 2.6-.5l.6-.7"/>
<circle cx="156.3" cy="81" r=".3"/>
</g>
<path d="M151.4 80.5a2.56 2.56 0 0 0 1.9 2 2.56 2.56 0 0 0 2.6-.8" fill="none" stroke="#000" stroke-width=".17"/>
<path d="M150.7 79.8h1.2l.3 .5a1.41 1.41 0 0 1-1.8 0z" fill="#fff"/>
<path d="M150.7 79.8h1.2l.3 .5a1.41 1.41 0 0 1-1.8 0z" fill="none" stroke="#000" stroke-width=".35"/>
<path d="M151 78h.6v1.8h-.6z" fill="#fff"/>
<path d="M151 78h.6v1.8h-.6z" fill="none" stroke="#000" stroke-width=".35"/>
<path d="M150.1 74.7h2.4l.8 3.3h-4z" fill="#fff"/>
<path d="M150.1 74.7h2.4l.8 3.3h-4zM161.3 80.3a2.32 2.32 0 0 1-1.4 2.2 2.32 2.32 0 0 1-2.5-.5l-.7-.7" fill="none" stroke="#000" stroke-width=".35"/>
<path d="M150.5 74.7l-.5 3.2M150.9 74.7l-.3 3.2M151.3 74.7v3.2M151.7 74.7l.3 3.2M152.1 74.7l.5 3.2M161.2 80.5a2.56 2.56 0 0 1-1.9 2 2.56 2.56 0 0 1-2.6-.8" fill="none" stroke="#000" stroke-width=".17"/>
<path d="M160.7 79.8h1.2l.3 .5a1.41 1.41 0 0 1-1.8 0z" fill="#fff"/>
<path d="M160.7 79.8h1.2l.3 .5a1.41 1.41 0 0 1-1.8 0z" fill="none" stroke="#000" stroke-width=".35"/>
<path d="M161 78h.6v1.8h-.6z" fill="#fff"/>
<path d="M161 78h.6v1.8h-.6z" fill="none" stroke="#000" stroke-width=".35"/>
<path d="M160.1 74.7h2.4l.8 3.3h-4z" fill="#fff"/>
<path d="M160.1 74.7h2.4l.8 3.3h-4z" fill="none" stroke="#000" stroke-width=".35"/>
<path d="M160.5 74.7l-.5 3.2M160.9 74.7l-.3 3.2M161.3 74.7v3.2M161.7 74.7l.3 3.2M162.1 74.7l.5 3.2" fill="none" stroke="#000" stroke-width=".17"/>
<path d="M46.7 124h161.6" fill="none" stroke="#000" stroke-width=".62"/>
<path d="M46.6 31.6l1.4-.1a.19 .19 0 0 1 .2 .2 .19 .19 0 0 1-.2 .2h-1.4zM48.6 31.6l1.4-.1a.19 .19 0 0 1 .2 .2 .19 .19 0 0 1-.2 .2h-1.4zM50.6 31.6l1.4-.1a.19 .19 0 0 1 .2 .2 .19 .19 0 0 1-.2 .2h-1.4zM52.6 31.6l1.4-.1a.19 .19 0 0 1 .2 .2 .19 .19 0 0 1-.2 .2h-1.4zM54.6 31.6l1.4-.1a.19 .19 0 0 1 .2 .2 .19 .19 0 0 1-.2 .2h-1.4zM56.6 31.6l1.4-.1a.19 .19 0 0 1 .2 .2 .19 .19 0 0 1-.2 .2h-1.4zM58.6 31.6l1.4-.1a.19 .19 0 0 1 .2 .2 .19 .19 0 0 1-.2 .2h-1.4zM60.6 31.6l1.4-.1a.19 .19 0 0 1 .2 .2 .19 .19 0 0 1-.2 .2h-1.4zM62.6 31.6l1.4-.1a.19 .19 0 0 1 .2 .2 .19 .19 0 0 1-.2 .2h-1.4zM64.6 31.6l1.4-.1a.19 .19 0 0 1 .2 .2 .19 .19 0 0 1-.2 .2h-1.4zM66.6 31.6l1.4-.1a.19 .19 0 0 1 .2 .2 .19 .19 0 0 1-.2 .2h-1.4zM68.6 31.6l1.4-.1a.19 .19 0 0 1 .2 .2 .19 .19 0 0 1-.2 .2h-1.4zM70.6 31.6l1.4-.1a.19 .19 0 0 1 .2 .2 .19 .19 0 0 1-.2 .2h-1.4zM72.6 31.6l1.4-.1a.19 .19 0 0 1 .2 .2 .19 .19 0 0 1-.2 .2h-1.4zM74.6 31.6l1.4-.1a.19 .19 0 0 1 .2 .2 .19 .19 0 0 1-.2 .2h-1.4zM76.6 31.6l1.4-.1a.19 .19 0 0 1 .2 .2 .19 .19 0 0 1-.2 .2h-1.4zM78.6 31.6l1.4-.1a.19 .19 0 0 1 .2 .2 .19 .19 0 0 1-.2 .2h-1.4zM80.6 31.6l1.4-.1a.19 .19 0 0 1 .2 .2 .19 .19 0 0 1-.2 .2h-1.4zM82.6 31.6l1.4-.1a.19 .19 0 0 1 .2 .2 .19 .19 0 0 1-.2 .2h-1.4zM84.6 31.6l1.4-.1a.19 .19 0 0 1 .2 .2 .19 .19 0 0 1-.2 .2h-1.4zM86.6 31.6l1.4-.1a.19 .19 0 0 1 .2 .2 .19 .19 0 0 1-.2 .2h-1.4zM88.6 31.6l1.4-.1a.19 .19 0 0 1 .2 .2 .19 .19 0 0 1-.2 .2h-1.4zM90.6 31.6l1.4-.1a.19 .19 0 0 1 .2 .2 .19 .19 0 0 1-.2 .2h-1.4zM92.6 31.6l1.4-.1a.19 .19 0 0 1 .2 .2 .19 .19 0 0 1-.2 .2h-1.4zM94.6 31.6l1.4-.1a.19 .19 0 0 1 .2 .2 .19 .19 0 0 1-.2 .2h-1.4zM96.6 31.6l1.4-.1a.19 .19 0 0 1 .2 .2 .19 .19 0 0 1-.2 .2h-1.4zM98.6 31.6l1.4-.1a.19 .19 0 0 1 .2 .2 .19 .19 0 0 1-.2 .2h-1.4zM100.6 31.6l1.4-.1a.19 .19 0 0 1 .2 .2 .19 .19 0 0 1-.2 .2h-1.4zM102.6 31.6l1.4-.1a.19 .19 0 0 1 .2 .2 .19 .19 0 0 1-.2 .2h-1.4zM104.6 31.6l1.4-.1a.19 .19 0 0 1 .2 .2 .19 .19 0 0 1-.2 .2h-1.4zM106.6 31.6l1.4-.1a.19 .19 0 0 1 .2 .2 .19 .19 0 0 1-.2 .2h-1.4zM108.6 31.6l1.4-.1a.19 .19 0 0 1 .2 .2 .19 .19 0 0 1-.2 .2h-1.4zM110.6 31.6l1.4-.1a.19 .19 0 0 1 .2 .2 .19 .19 0 0 1-.2 .2h-1.4zM112.6 31.6l1.4-.1a.19 .19 0 0 1 .2 .2 .19 .19 0 0 1-.2 .2h-1.4zM114.6 31.6l1.4-.1a.19 .19 0 0 1 .2 .2 .19 .19 0 0 1-.2 .2h-1.4zM116.6 31.6l1.4-.1a.19 .19 0 0 1 .2 .2 .19 .19 0 0 1-.2 .2h-1.4zM118.6 31.6l1.4-.1a.19 .19 0 0 1 .2 .2 .19 .19 0 0 1-.2 .2h-1.4zM120.6 31.6l1.4-.1a.19 .19 0 0 1 .2 .2 .19 .19 0 0 1-.2 .2h-1.4zM122.6 31.6l1.4-.1a.19 .19 0 0 1 .2 .2 .19 .19 0 0 1-.2 .2h-1.4zM124.6 31.6l1.4-.1a.19 .19 0 0 1 .2 .2 .19 .19 0 0 1-.2 .2h-1.4zM126.6 31.6l1.4-.1a.19 .19 0 0 1 .2 .2 .19 .19 0 0 1-.2 .2h-1.4zM128.6 31.6l1.4-.1a.19 .19 0 0 1 .2 .2 .19 .19 0 0 1-.2 .2h-1.4zM130.6 31.6l1.4-.1a.19 .19 0 0 1 .2 .2 .19 .19 0 0 1-.2 .2h-1.4zM132.6 31.6l1.4-.1a.19 .19 0 0 1 .2 .2 .19 .19 0 0 1-.2 .2h-1.4zM134.6 31.6l1.4-.1a.19 .19 0 0 1 .2 .2 .19 .19 0 0 1-.2 .2h-1.4zM136.6 31.6l1.4-.1a.19 .19 0 0 1 .2 .2 .19 .19 0 0 1-.2 .2h-1.4zM138.6 31.6l1.4-.1a.19 .19 0 0 1 .2 .2 .19 .19 0 0 1-.2 .2h-1.4zM140.6 31.6l1.4-.1a.19 .19 0 0 1 .2 .2 .19 .19 0 0 1-.2 .2h-1.4zM142.6 31.6l1.4-.1a.19 .19 0 0 1 .2 .2 .19 .19 0 0 1-.2 .2h-1.4zM144.6 31.6l1.4-.1a.19 .19 0 0 1 .2 .2 .19 .19 0 0 1-.2 .2h-1.4zM146.6 31.6l1.4-.1a.19 .19 0 0 1 .2 .2 .19 .19 0 0 1-.2 .2h-1.4zM148.6 31.6l1.4-.1a.19 .19 0 0 1 .2 .2 .19 .19 0 0 1-.2 .2h-1.4zM150.6 31.6l1.4-.1a.19 .19 0 0 1 .2 .2 .19 .19 0 0 1-.2 .2h-1.4zM152.6 31.6l1.4-.1a.19 .19 0 0 1 .2 .2 .19 .19 0 0 1-.2 .2h-1.4zM154.6 31.6l1.4-.1a.19 .19 0 0 1 .2 .2 .19 .19 0 0 1-.2 .2h-1.4zM156.6 31.6l1.4-.1a.19 .19 0 0 1 .2 .2 .19 .19 0 0 1-.2 .2h-1.4zM158.6 31.6l1.4-.1a.19 .19 0 0 1 .2 .2 .19 .19 0 0 1-.2 .2h-1.4zM160.6 31.6l1.4-.1a.19 .19 0 0 1 .2 .2 .19 .19 0 0 1-.2 .2h-1.4zM162.6 31.6l1.4-.1a.19 .19 0 0 1 .2 .2 .19 .19 0 0 1-.2 .2h-1.4zM164.6 31.6l1.4-.1a.19 .19 0 0 1 .2 .2 .19 .19 0 0 1-.2 .2h-1.4zM166.6 31.6l1.4-.1a.19 .19 0 0 1 .2 .2 .19 .19 0 0 1-.2 .2h-1.4zM168.6 31.6l1.4-.1a.19 .19 0 0 1 .2 .2 .19 .19 0 0 1-.2 .2h-1.4zM170.6 31.6l1.4-.1a.19 .19 0 0 1 .2 .2 .19 .19 0 0 1-.2 .2h-1.4zM172.6 31.6l1.4-.1a.19 .19 0 0 1 .2 .2 .19 .19 0 0 1-.2 .2h-1.4zM174.6 31.6l1.4-.1a.19 .19 0 0 1 .2 .2 .19 .19 0 0 1-.2 .2h-1.4zM176.6 31.6l1.4-.1a.19 .19 0 0 1 .2 .2 .19 .19 0 0 1-.2 .2h-1.4zM178.6 31.6l1.4-.1a.19 .19 0 0 1 .2 .2 .19 .19 0 0 1-.2 .2h-1.4zM180.6 31.6l1.4-.1a.19 .19 0 0 1 .2 .2 .19 .19 0 0 1-.2 .2h-1.4zM182.6 31.6l1.4-.1a.19 .19 0 0 1 .2 .2 .19 .19 0 0 1-.2 .2h-1.4zM184.6 31.6l1.4-.1a.19 .19 0 0 1 .2 .2 .19 .19 0 0 1-.2 .2h-1.4zM186.6 31.6l1.4-.1a.19 .19 0 0 1 .2 .2 .19 .19 0 0 1-.2 .2h-1.4zM188.6 31.6l1.4-.1a.19 .19 0 0 1 .2 .2 .19 .19 0 0 1-.2 .2h-1.4zM190.6 31.6l1.4-.1a.19 .19 0 0 1 .2 .2 .19 .19 0 0 1-.2 .2h-1.4zM192.6 31.6l1.4-.1a.19 .19 0 0 1 .2 .2 .19 .19 0 0 1-.2 .2h-1.4zM194.6 31.6l1.4-.1a.19 .19 0 0 1 .2 .2 .19 .19 0 0 1-.2 .2h-1.4zM196.6 31.6l1.4-.1a.19 .19 0 0 1 .2 .2 .19 .19 0 0 1-.2 .2h-1.4zM198.6 31.6l1.4-.1a.19 .19 0 0 1 .2 .2 .19 .19 0 0 1-.2 .2h-1.4zM200.6 31.6l1.4-.1a.19 .19 0 0 1 .2 .2 .19 .19 0 0 1-.2 .2h-1.4zM202.6 31.6l1.4-.1a.19 .19 0 0 1 .2 .2 .19 .19 0 0 1-.2 .2h-1.4zM204.6 31.6l1.4-.1a.19 .19 0 0 1 .2 .2 .19 .19 0 0 1-.2 .2h-1.4zM206.6 31.6l1.4-.1a.19 .19 0 0 1 .2 .2 .19 .19 0 0 1-.2 .2h-1.4z" fill="#000"/>
<g fill="none" stroke="#a51d17" stroke-width=".18">
<path d="M204.1 31.7h6.8M209.9 30.5v94.8M204.1 42.7h6.8M204.1 47h6.8M204.1 101.1h6.8M204.1 102.5h6.8M50.5 129h154M50.5 134h154M51.7 124.8v10.2M101.3 124.8v5.2M109.3 124.8v5.2M152.3 124.8v5.2"/>
<path d="M160.3 124.8v5.2M203.3 124.8v10.2M204.1 124h6.8"/>
</g>
<g fill="none" stroke="#a51d17" stroke-width=".42">
<path d="M210.8 30.9l-1.7 1.6M210.8 41.9l-1.7 1.6M210.8 46.2l-1.7 1.7M210.8 100.3l-1.7 1.7M210.8 101.6l-1.7 1.7M52.5 128.2l-1.6 1.6M52.5 133.2l-1.6 1.6M102.2 128.2l-1.7 1.6M110.2 128.2l-1.7 1.6M153.1 128.2l-1.6 1.6M161.1 128.2l-1.6 1.6M204.1 128.2l-1.7 1.6"/>
<path d="M204.1 133.2l-1.7 1.6M210.8 123.2l-1.7 1.6"/>
</g>
<path d="M208.6 101.7h.5v.2h-.5zM207.6 101.7h.5v.2h-.5z" fill="#a51d17"/>
<path d="M204.1 31.7h12.7M215.8 30.5v94.8M204.1 46.1h5.2M208.3 44.9v57.5M204.1 101.1h5.2M204.1 124h12.7" fill="none" stroke="#a51d17" stroke-width=".18"/>
<path d="M216.6 30.9l-1.7 1.6M209.1 45.3l-1.7 1.6M209.1 100.3l-1.7 1.7M216.6 123.2l-1.7 1.6" fill="none" stroke="#a51d17" stroke-width=".42"/>
<path d="M218.3 36.2l-95.6 .7M48.4 48.7h5l23.1 .7M48.4 57.1h5l23.1 .7M218.3 44l-57.5 .7M48.4 75.3l51.9 .7M218.3 73.3l-64 .7M218.3 85l-74.1 .7M48.4 100.8h5l23.1 .7M48.4 113.3h5l7 .7M218.3 108.3l-57.2 .7" fill="none" stroke="#000" stroke-width=".17"/>
<g fill="#000">
<path d="M14.5 177.9h10.1v1.8h-10.1z"/>
<circle cx="122.7" cy="36.9" r=".38"/>
<circle cx="76.5" cy="49.4" r=".38"/>
<circle cx="76.5" cy="57.8" r=".38"/>
<circle cx="160.8" cy="44.7" r=".38"/>
<circle cx="100.3" cy="76" r=".38"/>
<circle cx="154.3" cy="74" r=".38"/>
<circle cx="144.2" cy="85.7" r=".38"/>
<circle cx="60.4" cy="114" r=".38"/>
<circle cx="76.5" cy="101.5" r=".38"/>
<circle cx="161.1" cy="109" r=".38"/>
</g>
<path d="M14.5 177.9h10.1v1.8h-10.1z" fill="none" stroke="#000" stroke-width=".25"/>
<path d="M24.6 177.9h10.2v1.8h-10.2z" fill="#fff"/>
<path d="M24.6 177.9h10.2v1.8h-10.2zM34.8 177.9h10.1v1.8h-10.1z" fill="none" stroke="#000" stroke-width=".25"/>
<path d="M34.8 177.9h10.1v1.8h-10.1z" fill="#000"/>
<path d="M44.9 177.9h10.2v1.8h-10.2z" fill="#fff"/>
<path d="M44.9 177.9h10.2v1.8h-10.2zM55.1 177.9h10.2v1.8h-10.2z" fill="none" stroke="#000" stroke-width=".25"/>
<path d="M55.1 177.9h10.2v1.8h-10.2z" fill="#000"/>
<path d="M65.3 177.9h10.1v1.8h-10.1z" fill="#fff"/>
<path d="M65.3 177.9h10.1v1.8h-10.1z" fill="none" stroke="#000" stroke-width=".25"/>
<path d="M6.1 189h284.9M77.4 189.2v14.8M168.7 189.2v14.8M202.8 189.2v14.8M231.4 189.2v14.8M248.3 189.2v14.8" fill="none" stroke="#222" stroke-width=".26"/>
<g font-size="3.3">
<text x="8" y="197.9">A Study in Teak — Study Wall — General A…</text>
<text x="79.5" y="197.9">Elevation — study wall</text>
<text x="170.7" y="197.9">1:30 @ A4</text>
<text x="204.9" y="197.9">19.09.2026</text>
<text x="233.4" y="197.9">9</text>
<text x="250.5" y="197.9">AST-DR-005 · 2 of 14</text>
</g>
<text font-size="2.7" x="15" y="17.5">ELEVATION — STUDY WALL</text>
<g font-size="2.4" fill="#a51d17">
<text x="215.1" y="85.5" transform="rotate(-90 215.1 85.5)">9'-1&quot; CEILING</text>
<text x="120" y="133.3">14'-11&quot; WALL</text>
</g>
<g font-size="2.3">
<text x="14.5" y="176.9">0&quot;</text>
<text x="22.2" y="176.9">1'-0&quot;</text>
<text x="32.3" y="176.9">2'-0&quot;</text>
<text x="42.5" y="176.9">3'-0&quot;</text>
<text x="52.6" y="176.9">4'-0&quot;</text>
<text x="62.8" y="176.9">5'-0&quot;</text>
<text x="72.9" y="176.9">6'-0&quot;</text>
</g>
<g font-size="2.1">
<text x="219.6" y="36.7">MODILLION BLOCKS + D</text>
<text x="219.6" y="44.5">MOULDED CAPITAL</text>
<text x="32" y="49.2">BAND PANELS</text>
<text x="24.4" y="57.6">FLAT HEAD, NO ARCH</text>
<text x="29.2" y="75.8">TWIN SCONCE ×2</text>
<text x="219.6" y="73.8">FLUTED PILASTER ×2</text>
<text x="219.6" y="85.5">MOULDED PANEL</text>
<text x="33.4" y="101.3">REEDED TOP</text>
<text x="20.4" y="113.8">CUPBOARDS, ALL 3 BAYS</text>
<text x="219.6" y="108.8">PEDESTAL STEPS FORW</text>
</g>
<g font-size="2.1" fill="#a51d17">
<text x="72.8" y="128.3">4'-10⅝&quot;</text>
<text x="103.4" y="128.3">9½&quot;</text>
<text x="127.7" y="128.3">4'-2¾&quot;</text>
<text x="154.4" y="128.3">9½&quot;</text>
<text x="178.7" y="128.3">4'-2¾&quot;</text>
</g>
<text font-size="2.1" fill="#555" x="79.5" y="201.1">Elevation · Plan · Section</text>
<text font-size="2" fill="#3d3d3d" x="15" y="21.5">SCALE 1:30 @ A4 · BOOKCASE · PANEL FOR PAINTING · WINDOW</text>
<g font-size="2" fill="#666">
<text x="8" y="192.6">PROJECT</text>
<text x="79.5" y="192.6">SHEET</text>
<text x="170.7" y="192.6">SCALE</text>
<text x="204.9" y="192.6">DATE</text>
<text x="233.4" y="192.6">REV</text>
<text x="250.5" y="192.6">DRAWING</text>
</g>
<g font-size="1.9" fill="#a51d17">
<text x="209.3" y="39.3" transform="rotate(-90 209.3 39.3)">1'-1&quot;</text>
<text x="209.3" y="46.7" transform="rotate(-90 209.3 46.7)">5</text>
<text x="209.3" y="45.6" transform="rotate(-90 209.3 45.6)">⅛&quot;</text>
<text x="207.6" y="75.7" transform="rotate(-90 207.6 75.7)">5'-5&quot;</text>
<text x="209.3" y="77" transform="rotate(-90 209.3 77)">5'-3⅞&quot;</text>
<text x="206.3" y="100.9" transform="rotate(-90 206.3 100.9)">&quot;</text>
<text x="206.3" y="103.6" transform="rotate(-90 206.3 103.6)">1⅝</text>
<text x="209.3" y="116.2" transform="rotate(-90 209.3 116.2)">2'-1⅜&quot;</text>
<text x="7" y="207.2">ALL DIMENSIONS IN FEET &amp; INCHES. PRINT ON A4 AT 100% / “ACTUAL SIZE” — NOT “FIT TO PAGE” — AND CHECK THE SCALE BAR. DO NOT SCALE; WORK TO FIGURED DIMENSIONS. VERIFY ON SITE.</text>
</g>
<g font-size="1.7" fill="#3d3d3d">
<text x="219.6" y="39">REF. 2 — NO LEAF CARVING</text>
<text x="219.6" y="46.9">NO CARVING — REF. 1</text>
<text x="23.3" y="51.5">SAME SIZE WHERE THEY FIT</text>
<text x="26" y="60">STRIP LIGHT UNDER RAIL</text>
<text x="219.6" y="76.2">ON A PANELLED PEDESTAL —</text>
<text x="23.2" y="78.2">ON THE PILASTERS — REF. 3</text>
<text x="219.6" y="87.8">PAINTING OPTIONAL — REF. 1</text>
<text x="30" y="103.6">MATCHES THE DESK</text>
<text x="219.6" y="111.2">COUNTER WRAPS IT — REF. 3</text>
<text x="17.5" y="116.2">TOP LEVEL WITH THE WINDOW SILL</text>
</g>
</svg>
